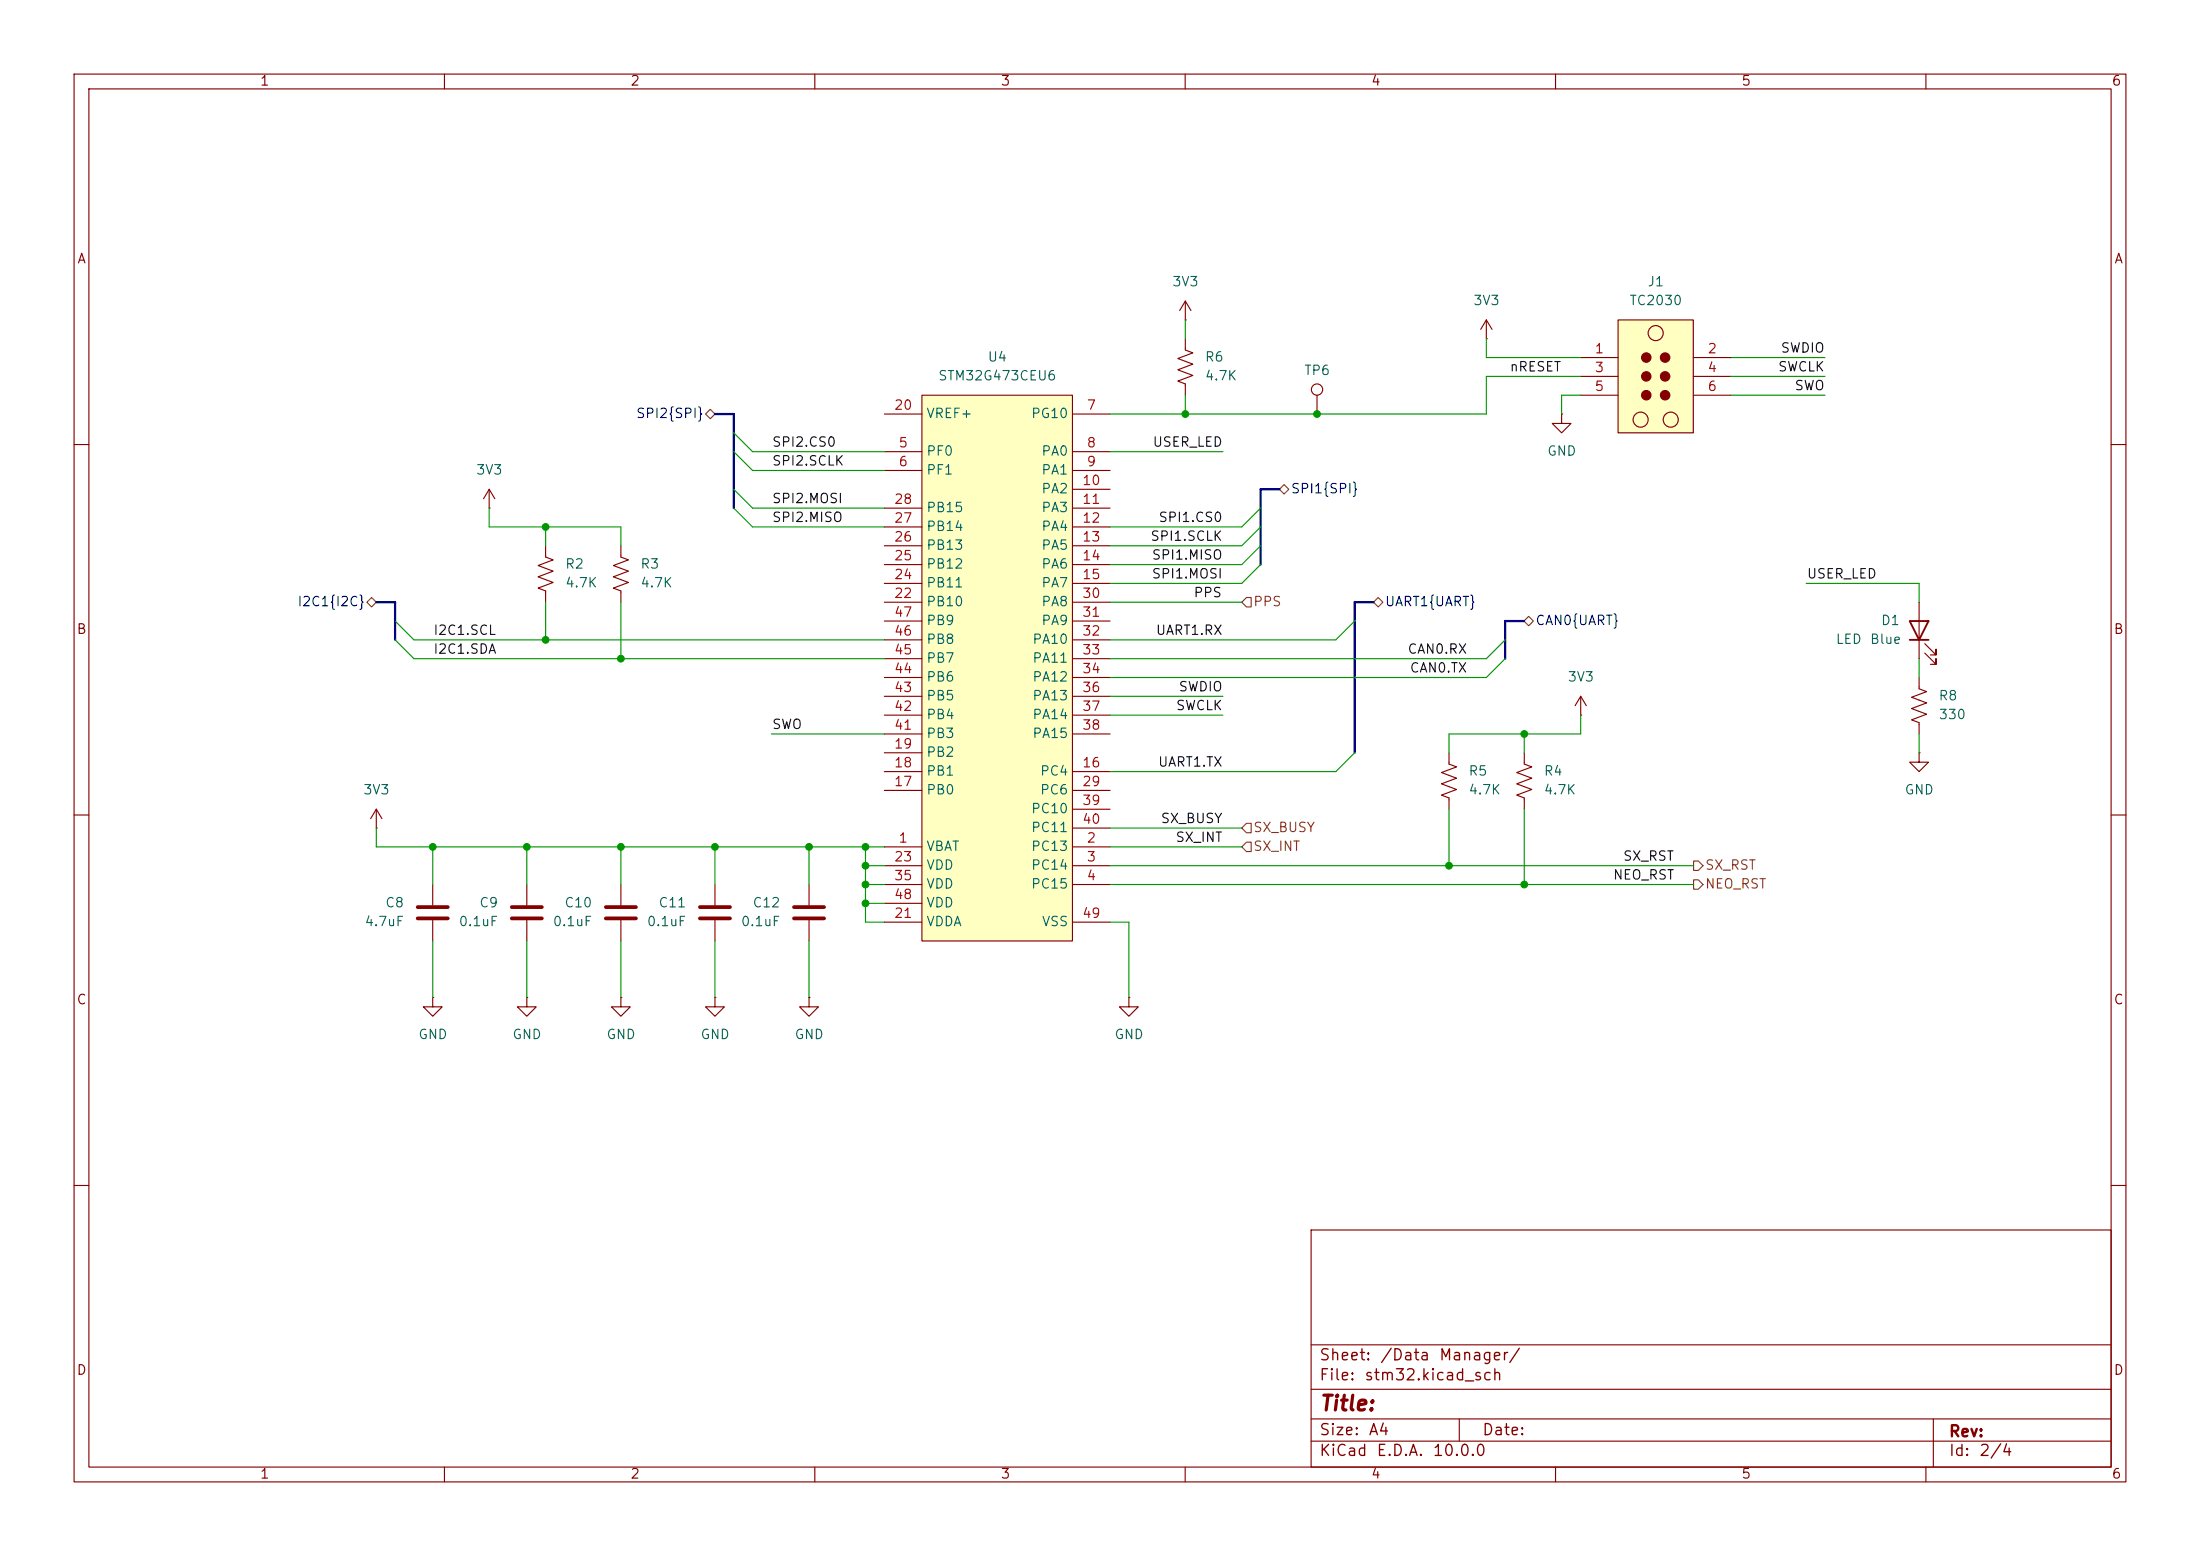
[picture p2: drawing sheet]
<svg xmlns="http://www.w3.org/2000/svg" width="297mm" height="210mm" viewBox="0 0 297 210" stroke-linecap="round" stroke-linejoin="round" font-family="sans-serif">
<g fill="none" stroke="#840000" stroke-width=".15">
<path d="M10 10h277v190h-277zM12 12h273v186h-273zM60 10v2M110 10v2M160 10v2M210 10v2M260 10v2M200.7 45.7h.1M200.7 43.2l-.8 1.3M200.7 43.2l.7 1.3M200.7 43.2v2.5M210.8 55.9v1.3h1.3l-1.3 1.2-1.3-1.2h1.3"/>
<path d="M210.8 55.9h.1M10 60h2M66 68.6h.1M66 66l-.7 1.3M66 66l.8 1.3M66 66v2.6M73.7 73.7v1.5l1 .4-2.1 .7 2.1 .8-2.1 .8 2.1 .7-2.1 .8 1.1 .4v1.5M285 60h2M259.1 91.4v1.6l1 .3-2 .8 2 .8-2 .7 2 .8-2 .8 1 .3v1.6M259.1 81.3v7.6M259.8 88.1l1.6 1.6v-.8v.8h-.8M259.8 86.9l1.6 1.5v-.8v.8h-.8"/>
<path d="M10 110h2M50.8 111.8h.1M50.8 109.2l-.8 1.3M50.8 109.2l.8 1.3M50.8 109.2v2.6M58.4 119.4v2.8M71.1 119.4v2.8M83.8 119.4v2.8M96.5 119.4v2.8M109.2 119.4v2.8M195.6 101.6v1.5l1 .4-2 .8 2 .7-2 .8 2 .8-2 .7 1 .4v1.5M205.8 101.6v1.5l1 .4-2 .8 2 .7-2 .8 2 .8-2 .7 1 .4v1.5"/>
<path d="M259.1 101.6v1.3h1.2l-1.2 1.2-1.3-1.2h1.3M259.1 101.6h.1M285 110h2M58.4 134.6v1.3h1.3l-1.3 1.3-1.3-1.3h1.3M58.4 134.6h.1M58.4 124.2v2.8M71.1 134.6v1.3h1.3l-1.3 1.3-1.3-1.3h1.3M71.1 134.6h.1M71.1 124.2v2.8M83.8 134.6v1.3h1.3l-1.3 1.3-1.3-1.3h1.3M83.8 134.6h.1M83.8 124.2v2.8"/>
<path d="M96.5 134.6v1.3h1.3l-1.3 1.3-1.3-1.3h1.3M96.5 134.6h.1M96.5 124.2v2.8M109.2 134.6v1.3h1.3l-1.3 1.3-1.3-1.3h1.3M109.2 134.6h.1M109.2 124.2v2.8M10 160h2M177 166h108v32h-108zM285 160h2M60 198v2M110 198v2M160 198v2"/>
<path d="M177 194.5h108M177 191.5h108M177 187.5h108M177 181.5h108M197 191.5v3M210 198v2M260 198v2M261 191.5v6.5"/>
</g>
<path d="M56.4 122.4h4.1M56.4 124h4.1M69.1 122.4h4.1M69.1 124h4.1M81.8 122.4h4.1M81.8 124h4.1M94.5 122.4h4.1M94.5 124h4.1M107.2 122.4h4.1M107.2 124h4.1" fill="none" stroke="#840000" stroke-width=".51"/>
<path d="M257.8 83.8h2.5l-1.2 2.6zM257.8 86.4h2.5" fill="none" stroke="#840000" stroke-width=".25"/>
<path d="M218.4 43.2h10.2v15.2h-10.2z" fill="#ffffc2"/>
<g fill="none" stroke="#840000" stroke-width=".15">
<path d="M160 45.7v1.5l1 .4-2 .8 2 .7-2 .8 2 .8-2 .7 1 .4v1.5M160 43.2h.1M160 40.6v2.6M160 40.6l.8 1.3M160 40.6l-.7 1.3M177.8 53.3v2.6M213.4 48.3h5M213.4 50.8h5M213.4 53.3h5M218.4 43.2h10.2v15.2h-10.2zM228.6 48.3h5.1M228.6 50.8h5.1"/>
<path d="M228.6 53.3h5.1M213.4 96.5h.1M213.4 94l.8 1.3M213.4 94l-.8 1.3M213.4 94v2.5M152.4 134.6v1.3h1.3l-1.3 1.3-1.3-1.3h1.3M152.4 134.6h.1"/>
<circle cx="177.8" cy="52.6" r=".76"/>
<circle cx="221.5" cy="56.6" r="1.02"/>
<circle cx="223.5" cy="45" r="1.02"/>
<circle cx="225.6" cy="56.6" r="1.02"/>
</g>
<g fill="#840000" stroke="#840000" stroke-width=".15">
<circle cx="222.2" cy="48.3" r=".63"/>
<circle cx="222.2" cy="50.8" r=".63"/>
<circle cx="222.2" cy="53.3" r=".63"/>
<circle cx="224.8" cy="48.3" r=".63"/>
<circle cx="224.8" cy="50.8" r=".63"/>
<circle cx="224.8" cy="53.3" r=".63"/>
</g>
<path d="M124.5 53.3h20.3v73.7h-20.3z" fill="#ffffc2"/>
<g fill="none" stroke="#840000" stroke-width=".15">
<path d="M119.4 55.9h5.1M124.5 53.3h20.3v73.7h-20.3zM144.8 55.9h5.1M83.8 73.7v1.5l1 .4-2 .7 2 .8-2 .8 2 .7-2 .8 1 .4v1.5M119.4 61h5.1M119.4 63.5h5.1M119.4 68.6h5.1M119.4 71.1h5.1M119.4 73.7h5.1M119.4 76.2h5.1M119.4 78.7h5.1M144.8 61h5.1"/>
<path d="M144.8 63.5h5.1M144.8 66h5.1M144.8 68.6h5.1M144.8 71.1h5.1M144.8 73.7h5.1M144.8 76.2h5.1M144.8 78.7h5.1M119.4 81.3h5.1M119.4 83.8h5.1M119.4 86.4h5.1M119.4 88.9h5.1M119.4 91.4h5.1"/>
<path d="M119.4 94h5.1M119.4 96.5h5.1M119.4 99.1h5.1M144.8 81.3h5.1M144.8 83.8h5.1M144.8 86.4h5.1M144.8 88.9h5.1M144.8 91.4h5.1M144.8 94h5.1M144.8 96.5h5.1M144.8 99.1h5.1M119.4 114.3h5.1"/>
<path d="M119.4 116.8h5.1M119.4 119.4h5.1M119.4 104.1h5.1M119.4 106.7h5.1M119.4 101.6h5.1M144.8 114.3h5.1M144.8 116.8h5.1M144.8 119.4h5.1M144.8 104.1h5.1M144.8 106.7h5.1M144.8 109.2h5.1M144.8 111.8h5.1"/>
<path d="M119.4 124.5h5.1M119.4 121.9h5.1M144.8 124.5h5.1"/>
</g>
<path d="M95.2 55.9l.7-.7 .6 .7-.6 .6zM172.7 66l.7-.6 .6 .6-.6 .7zM49.5 81.3l.7-.7 .6 .7-.6 .6zM168.3 80.6h.6v1.3h-.6l-.7-.6zM185.4 81.3l.7-.7 .6 .7-.6 .6zM205.7 83.8l.7-.6 .6 .6-.6 .7zM168.3 113.7h.6v1.2h-.6l-.7-.6zM168.3 111.1h.6v1.3h-.6l-.7-.6zM228.6 118.7h.7l.6 .7-.6 .6h-.7zM228.6 116.2h.7l.6 .6-.6 .7h-.7z" fill="none" stroke="#725600" stroke-width=".15"/>
<path d="M96.5 55.9h2.6v12.7M172.7 66h-2.5v10.2M50.8 81.3h2.5v5.1M185.4 81.3h-2.5v20.3M205.7 83.8h-2.5v5.1" fill="none" stroke="#000084" stroke-width=".3"/>
<g fill="none" stroke="#009600" stroke-width=".15">
<path d="M99.1 58.4l2.5 2.6h17.8M160 43.2v2.5M160 53.3v2.6M200.7 45.7v2.6h12.7M213.4 50.8h-12.7v5.1h-50.8M213.4 53.3h-2.6v2.6M233.7 53.3h12.7M233.7 48.3h12.7M233.7 50.8h12.7M66 68.6v2.5h17.8v2.6M73.7 71.1v2.6M99.1 68.6l2.5 2.5h17.8"/>
<path d="M99.1 66l2.5 2.6h17.8M99.1 61l2.5 2.5h17.8M149.9 61h15.2M170.2 73.7l-2.6 2.5h-17.7M170.2 76.2l-2.6 2.5h-17.7M170.2 68.6l-2.6 2.5h-17.7M170.2 71.1l-2.6 2.6h-17.7M243.8 78.7h15.3v2.6M53.3 83.8l2.6 2.6h63.5M53.3 86.4l2.6 2.5h63.5M73.7 81.3v5.1M83.8 81.3v7.6"/>
<path d="M104.1 99.1h15.3M149.9 94h15.2M149.9 81.3h17.7M149.9 96.5h15.2M182.9 83.8l-2.6 2.6h-30.4M203.2 86.4l-2.5 2.5h-50.8M203.2 88.9l-2.5 2.5h-50.8M205.8 99.1v2.5M213.4 96.5v2.6h-17.8v2.5M259.1 88.9v2.5M259.1 99.1v2.5M50.8 111.8v2.5h68.6"/>
<path d="M58.4 114.3v5.1M71.1 114.3v5.1M83.8 114.3v5.1M96.5 114.3v5.1M109.2 114.3v5.1M116.8 119.4h2.6M116.8 114.3v10.2h2.6M116.8 116.8h2.6M149.9 119.4h78.7M149.9 114.3h17.7M149.9 116.8h78.7M149.9 111.8h17.7"/>
<path d="M182.9 101.6l-2.6 2.5h-30.4M195.6 109.2v7.6M205.8 109.2v10.2M58.4 127v7.6M71.1 127v7.6M83.8 127v7.6M96.5 127v7.6M109.2 127v7.6M116.8 121.9h2.6M149.9 124.5h2.5v10.1"/>
</g>
<g fill="#009600" stroke="#009600" stroke-width=".14">
<circle cx="83.8" cy="88.9" r=".46"/>
<circle cx="73.7" cy="86.4" r=".46"/>
<circle cx="73.7" cy="71.1" r=".46"/>
<circle cx="116.8" cy="116.8" r=".46"/>
<circle cx="116.8" cy="114.3" r=".46"/>
<circle cx="160" cy="55.9" r=".46"/>
<circle cx="205.8" cy="119.4" r=".46"/>
<circle cx="205.8" cy="99.1" r=".46"/>
<circle cx="177.8" cy="55.9" r=".46"/>
<circle cx="116.8" cy="121.9" r=".46"/>
<circle cx="83.8" cy="114.3" r=".46"/>
<circle cx="96.5" cy="114.3" r=".46"/>
<circle cx="58.4" cy="114.3" r=".46"/>
<circle cx="71.1" cy="114.3" r=".46"/>
<circle cx="109.2" cy="114.3" r=".46"/>
<circle cx="116.8" cy="119.4" r=".46"/>
<circle cx="195.6" cy="116.8" r=".46"/>
</g>
<text font-size="2" fill="#840000" x="178" y="190.9">Title:</text>
<g font-size="1.5" fill="#840000">
<text x="178" y="184">Sheet:</text>
<text x="186.2" y="184">/Data</text>
<text x="194.2" y="184">Manager/</text>
<text x="178" y="186.7">File:</text>
<text x="184.1" y="186.7">stm32.kicad_sch</text>
<text x="178" y="196.9">KiCad</text>
<text x="178" y="194.1">Size:</text>
<text x="184.7" y="194.1">A4</text>
<text x="185.7" y="196.9">E.D.A.</text>
<text x="193.3" y="196.9">10.0.0</text>
<text x="200" y="194.1">Date:</text>
<text x="263" y="194.3">Rev:</text>
<text x="263" y="196.9">Id:</text>
<text x="267.1" y="196.9">2/4</text>
</g>
<g font-size="1.3" fill="#840000">
<text x="35" y="11.9">1</text>
<text x="85" y="11.9">2</text>
<text x="135" y="11.9">3</text>
<text x="185" y="11.9">4</text>
<text x="235" y="11.9">5</text>
<text x="285" y="11.9">6</text>
<text x="10.3" y="35.9">A</text>
<text x="285.3" y="35.9">A</text>
<text x="10.3" y="85.9">B</text>
<text x="285.3" y="85.9">B</text>
<text x="10.3" y="135.9">C</text>
<text x="285.3" y="135.9">C</text>
<text x="10.3" y="185.9">D</text>
<text x="285.3" y="185.9">D</text>
<text x="35" y="199.9">1</text>
<text x="85" y="199.9">2</text>
<text x="135" y="199.9">3</text>
<text x="185" y="199.9">4</text>
<text x="235" y="199.9">5</text>
<text x="285" y="199.9">6</text>
</g>
<g font-size="1.3" fill="#006464">
<text x="158.2" y="39">3V3</text>
<text x="198.8" y="41.5">3V3</text>
<text x="219.9" y="41.5">TC2030</text>
<text x="222.3" y="39">J1</text>
<text x="126.6" y="51.7">STM32G473CEU6</text>
<text x="133.2" y="49.1">U4</text>
<text x="162.6" y="49.1">R6</text>
<text x="162.6" y="51.7">4.7K</text>
<text x="176" y="50.9">TP6</text>
<text x="125" y="56.7">VREF+</text>
<text x="139.1" y="56.7">PG10</text>
<text x="64.2" y="64.4">3V3</text>
<text x="125" y="61.8">PF0</text>
<text x="125" y="64.4">PF1</text>
<text x="140.5" y="61.8">PA0</text>
<text x="140.5" y="64.4">PA1</text>
<text x="208.8" y="61.8">GND</text>
<text x="125" y="72">PB14</text>
<text x="125" y="69.4">PB15</text>
<text x="140.5" y="66.9">PA2</text>
<text x="140.5" y="69.4">PA3</text>
<text x="140.5" y="72">PA4</text>
<text x="76.2" y="77.1">R2</text>
<text x="86.4" y="77.1">R3</text>
<text x="125" y="77.1">PB12</text>
<text x="125" y="74.5">PB13</text>
<text x="140.5" y="74.5">PA5</text>
<text x="140.5" y="77.1">PA6</text>
<text x="76.2" y="79.6">4.7K</text>
<text x="86.4" y="79.6">4.7K</text>
<text x="125" y="82.1">PB10</text>
<text x="125" y="79.6">PB11</text>
<text x="140.5" y="79.6">PA7</text>
<text x="140.5" y="82.1">PA8</text>
<text x="125" y="89.8">PB7</text>
<text x="125" y="87.2">PB8</text>
<text x="125" y="84.7">PB9</text>
<text x="139.3" y="87.2">PA10</text>
<text x="139.3" y="89.8">PA11</text>
<text x="140.5" y="84.7">PA9</text>
<text x="247.7" y="87.2">LED</text>
<text x="252.4" y="87.2">Blue</text>
<text x="253.8" y="84.7">D1</text>
<text x="125" y="94.8">PB5</text>
<text x="125" y="92.3">PB6</text>
<text x="139.3" y="92.3">PA12</text>
<text x="139.3" y="94.8">PA13</text>
<text x="211.5" y="92.3">3V3</text>
<text x="261.6" y="94.8">R8</text>
<text x="125" y="99.9">PB3</text>
<text x="125" y="97.4">PB4</text>
<text x="139.3" y="97.4">PA14</text>
<text x="139.3" y="99.9">PA15</text>
<text x="261.6" y="97.4">330</text>
<text x="48.9" y="107.5">3V3</text>
<text x="125" y="107.5">PB0</text>
<text x="125" y="105">PB1</text>
<text x="125" y="102.5">PB2</text>
<text x="140.3" y="105">PC4</text>
<text x="140.3" y="107.5">PC6</text>
<text x="198.2" y="105">R5</text>
<text x="198.2" y="107.5">4.7K</text>
<text x="208.3" y="105">R4</text>
<text x="208.3" y="107.5">4.7K</text>
<text x="257" y="107.5">GND</text>
<text x="139.1" y="110.1">PC10</text>
<text x="139.1" y="112.6">PC11</text>
<text x="125" y="115.2">VBAT</text>
<text x="125" y="117.7">VDD</text>
<text x="139.1" y="115.2">PC13</text>
<text x="139.1" y="117.7">PC14</text>
<text x="49.1" y="125.3">4.7uF</text>
<text x="51.9" y="122.8">C8</text>
<text x="61.8" y="125.3">0.1uF</text>
<text x="64.6" y="122.8">C9</text>
<text x="74.5" y="125.3">0.1uF</text>
<text x="76.1" y="122.8">C10</text>
<text x="87.2" y="125.3">0.1uF</text>
<text x="88.8" y="122.8">C11</text>
<text x="99.9" y="125.3">0.1uF</text>
<text x="101.5" y="122.8">C12</text>
<text x="125" y="125.3">VDDA</text>
<text x="125" y="120.2">VDD</text>
<text x="125" y="122.8">VDD</text>
<text x="139.1" y="120.2">PC15</text>
<text x="140.6" y="125.3">VSS</text>
<text x="56.4" y="140.6">GND</text>
<text x="69.1" y="140.6">GND</text>
<text x="81.8" y="140.6">GND</text>
<text x="94.5" y="140.6">GND</text>
<text x="107.2" y="140.6">GND</text>
<text x="150.4" y="140.6">GND</text>
</g>
<g font-size="1.3" fill="#0f0f0f">
<text x="240.3" y="47.9">SWDIO</text>
<text x="203.7" y="50.5">nRESET</text>
<text x="239.9" y="50.5">SWCLK</text>
<text x="242.2" y="53">SWO</text>
<text x="104.1" y="60.6">SPI2.CS0</text>
<text x="104.1" y="63.2">SPI2.SCLK</text>
<text x="155.5" y="60.6">USER_LED</text>
<text x="104.1" y="70.8">SPI2.MISO</text>
<text x="104.1" y="68.2">SPI2.MOSI</text>
<text x="156.3" y="70.8">SPI1.CS0</text>
<text x="155.2" y="73.3">SPI1.SCLK</text>
<text x="155.4" y="75.9">SPI1.MISO</text>
<text x="155.4" y="78.4">SPI1.MOSI</text>
<text x="161.1" y="80.9">PPS</text>
<text x="243.8" y="78.4">USER_LED</text>
<text x="58.4" y="86">I2C1.SCL</text>
<text x="58.4" y="88.6">I2C1.SDA</text>
<text x="155.9" y="86">UART1.RX</text>
<text x="189.9" y="88.6">CAN0.RX</text>
<text x="159" y="93.6">SWDIO</text>
<text x="190.2" y="91.1">CAN0.TX</text>
<text x="104.1" y="98.7">SWO</text>
<text x="158.7" y="96.2">SWCLK</text>
<text x="156.2" y="103.8">UART1.TX</text>
<text x="156.6" y="111.4">SX_BUSY</text>
<text x="158.6" y="114">SX_INT</text>
<text x="217.7" y="119">NEO_RST</text>
<text x="219" y="116.5">SX_RST</text>
</g>
<g font-size="1.3" fill="#a90000">
<text x="215.2" y="48">1</text>
<text x="215.2" y="50.5">3</text>
<text x="215.2" y="53.1">5</text>
<text x="230.4" y="48">2</text>
<text x="230.4" y="50.5">4</text>
<text x="230.4" y="53.1">6</text>
<text x="120.6" y="55.6">20</text>
<text x="146.6" y="55.6">7</text>
<text x="121.2" y="60.7">5</text>
<text x="121.2" y="63.2">6</text>
<text x="146" y="65.8">10</text>
<text x="146.6" y="60.7">8</text>
<text x="146.6" y="63.2">9</text>
<text x="120.6" y="70.9">27</text>
<text x="120.6" y="68.3">28</text>
<text x="146" y="68.3">11</text>
<text x="146" y="70.9">12</text>
<text x="120.6" y="75.9">25</text>
<text x="120.6" y="73.4">26</text>
<text x="146" y="73.4">13</text>
<text x="146" y="75.9">14</text>
<text x="120.6" y="81">22</text>
<text x="120.6" y="78.5">24</text>
<text x="120.6" y="83.6">47</text>
<text x="146" y="78.5">15</text>
<text x="146" y="81">30</text>
<text x="146" y="83.6">31</text>
<text x="120.6" y="88.6">45</text>
<text x="120.6" y="86.1">46</text>
<text x="146" y="86.1">32</text>
<text x="146" y="88.6">33</text>
<text x="120.6" y="93.7">43</text>
<text x="120.6" y="91.2">44</text>
<text x="146" y="91.2">34</text>
<text x="146" y="93.7">36</text>
<text x="120.6" y="101.3">19</text>
<text x="120.6" y="98.8">41</text>
<text x="120.6" y="96.3">42</text>
<text x="146" y="96.3">37</text>
<text x="146" y="98.8">38</text>
<text x="120.6" y="106.4">17</text>
<text x="120.6" y="103.9">18</text>
<text x="146" y="103.9">16</text>
<text x="146" y="106.4">29</text>
<text x="146" y="109">39</text>
<text x="146" y="111.5">40</text>
<text x="120.6" y="116.6">23</text>
<text x="120.6" y="119.1">35</text>
<text x="121.2" y="114">1</text>
<text x="146.6" y="114">2</text>
<text x="146.6" y="116.6">3</text>
<text x="146.6" y="119.1">4</text>
<text x="120.6" y="124.2">21</text>
<text x="120.6" y="121.7">48</text>
<text x="146" y="124.2">49</text>
</g>
<g font-size="1.3" fill="#000084">
<text x="85.8" y="56.7">SPI2{SPI}</text>
<text x="174.2" y="66.9">SPI1{SPI}</text>
<text x="40.1" y="82.1">I2C1{I2C}</text>
<text x="186.9" y="82.1">UART1{UART}</text>
<text x="207.2" y="84.7">CAN0{UART}</text>
</g>
<g font-size="1.3" fill="#725600">
<text x="169.1" y="82.1">PPS</text>
<text x="169.1" y="112.6">SX_BUSY</text>
<text x="169.1" y="115.2">SX_INT</text>
<text x="230.1" y="117.7">SX_RST</text>
<text x="230.1" y="120.2">NEO_RST</text>
</g>
</svg>
